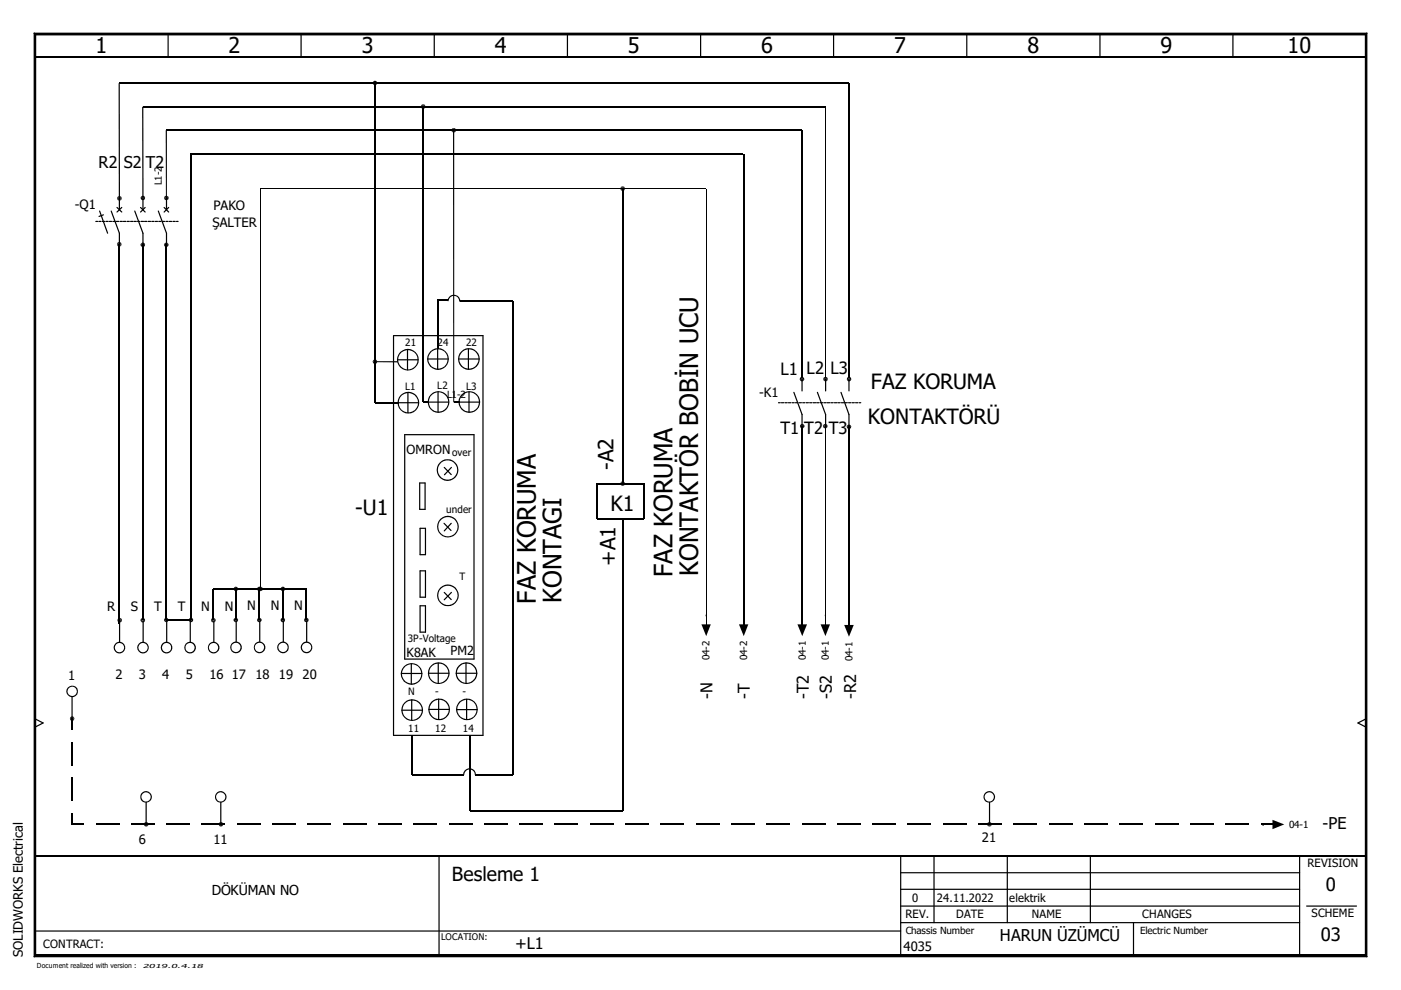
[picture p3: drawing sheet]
<svg xmlns="http://www.w3.org/2000/svg" width="297mm" height="210mm" viewBox="0 0 297 210" stroke-linecap="round" stroke-linejoin="round" font-family="sans-serif">
<path d="M0 0h297v209.9h-297z" fill="none" stroke="#fff" stroke-width=".21"/>
<g fill="none" stroke="#000" stroke-width=".25">
<path d="M25.3 17.7h154.7v62.3M35.6 7.2v4.9M63.8 7.2v4.9M79.5 17.6v67.8h9.2M92.1 7.2v4.9M120.3 7.2v4.9M148.5 7.2v4.9M176.7 7.2v4.9M205 7.2v4.9M233.2 7.2v4.9M261.4 7.2v4.9M30.3 22.6h144.7"/>
<path d="M89.7 22.6v62.6M96.2 27.6v57.7M157.5 32.6h-117v98.8h-5.2v-79.5M157.7 32.6v99.8M20.3 46.9h.4M21 46.9h.4M21.1 44.7l1.7 4.7M21.7 46.9h.5M21.9 45.6l-.9 .3M22.4 46.9h.5M23.2 46.9h.5M23.6 44.7l1.7 4.7v2.5"/>
<path d="M23.9 46.9h.5M24.7 46.9h.5M24.8 44l1 1M25.3 51.8v80.6M25.3 42v2.4M25.4 46.9h.5M25.8 44l-1 1M26.2 46.9h.5M26.9 46.9h.5M27.7 46.9h.5M28.4 46.9h.5M28.6 44.7l1.7 4.7v2.5"/>
<path d="M29.2 46.9h.5M29.8 44l1 1M29.9 46.9h.5M30.3 51.9v79.6M30.3 42v2.4M30.6 46.9h.6M30.8 44l-1 1M31.4 46.9h.5M32.2 46.9h.5M32.9 46.9h.5M33.6 44.7l1.7 4.7v2.5M33.7 46.9h.5"/>
<path d="M34.4 46.9h.5M34.8 44l1 1M35.2 46.9h.4M35.3 42v-14.4h134.7v52.4M35.3 42v2.4M35.8 44l-1 1M35.9 46.9h.5M36.7 46.9h.5M37.4 46.9h.4M132 40v62.5M79.5 76.7h4.8M83.4 71.2v84.7h19v-84.7h-18.9"/>
<path d="M84.3 76.3h4.3M86.4 74.1v4.3M90.7 76.1h4.3M95 63.7h-2.2v14.6M97.2 76.1h4.4M97.5 63.9h11.2v100.4h-7.9M99.3 74v4.3M85.8 92.2h14.7v47.5h-14.7zM86.5 83.2v4.3M90.8 85.3h4.3M92.9 83.1v4.3M94.2 99.1l1.5 1.5"/>
<path d="M95.7 99.1l-1.5 1.6M97.3 85.3h4.4M99.4 83.1v4.3M165.1 85.4h.3M165.7 85.4h.5M166.4 85.4h.5M167.2 85.4h.5M167.9 85.4h.5M168.3 83.2l1.7 4.7v2.4M168.7 85.4h.5M169.4 85.4h.5M170 80.4v2.5"/>
<path d="M170.1 90.3v42.1M170.2 85.4h.4M170.9 85.4h.5M171.7 85.4h.5M172.4 85.4h.5M173.1 85.4h.5M173.3 83.2l1.7 4.7v2.4M173.9 85.4h.5M174.7 85.4h.5M175 80.4v2.5M175.4 85.4h.5M176.1 85.4h.6"/>
<path d="M176.9 85.4h.5M177.6 85.4h.5M178.3 83.2l1.7 4.7v2.4M178.4 85.4h.5M179.2 85.4h.5M179.9 85.4h.5M180 80.4v2.5M180 90.5v42M180.6 85.4h.5M181.4 85.4h.5M182.2 85.4h.3M89 102.4h1.1v5.6h-1.1z"/>
<path d="M89.1 112h1.1v5.6h-1.1zM94.1 111l1.5 1.5M95.7 111l-1.5 1.6M126.6 102.5h9.9v7.5h-9.9zM132 110.3v61.6h-32.4v-16M25.4 131.7v4.4M30.3 131.7v4.4M35.3 131.7v4.4M40.3 131.7v4.4M45.3 124.9v6.6M45.3 124.9h9.7v6.5M45.3 131.7v4.4"/>
<path d="M50 124.9v6.5M50.1 131.7v4.4M55.1 131.7v4.4M55.2 124.9h9.8v6.5M60 124.9v6.5M60.1 131.7v4.4M65 131.7v4.4M89.1 121h1.1v5.6h-1.1zM89.1 128.4h1.1v5.6h-1.1zM94.2 125.6l1.5 1.5M95.7 125.6l-1.5 1.6M149.7 130.4h.1"/>
<path d="M157.7 130.4h.1M170.1 130.4h.1M175 130.4h.1M180 130.5h.1M7.4 152.4l1.7 .9-1.7 .9M15.3 147.7v4.5M15.3 152.4v2.5M15.3 157.4v4.9M85.1 142.8h4.3M85.2 150.6h4.3M87.2 140.8v4.2M87.3 148.4v4.3"/>
<path d="M87.5 155.9v8.4h10.8M90.8 142.7h4.4M90.9 150.4h4.4M92.9 140.6v4.3M93 148.2v4.3M96.7 142.7h4.4M96.8 150.5h4.4M98.8 140.6v4.3M98.9 148.3v4.3M289.6 152.4l-1.7 .9 1.7 .9M15.3 164.8v5M15.3 172.3v2.5h2.5"/>
<path d="M20.3 174.8h5M27.8 174.8h5M31 170.1v4.4M35.3 174.8h5M42.8 174.8h4.9M46.8 170.1v4.4M50.2 174.8h5M57.7 174.8h5M65.2 174.8h5M72.7 174.8h5M80.2 174.8h5M87.7 174.8h5"/>
<path d="M95.2 174.8h5M102.7 174.8h5M110.1 174.8h5M117.6 174.8h5M125.1 174.8h5M132.6 174.8h5M140.1 174.8h4.9M147.5 174.8h5M155 174.8h5M162.5 174.8h5M170 174.8h5M177.5 174.8h5"/>
<path d="M185 174.8h4.9M192.4 174.8h5M199.9 174.8h5M207.4 174.8h5M209.8 170.1v4.4M214.9 174.8h5M222.4 174.8h5M229.9 174.8h5M237.4 174.8h5M244.9 174.8h4.9M252.3 174.8h5M259.8 174.8h5"/>
<path d="M267.3 174.8h2.5M267.8 174.8h.1M7.4 197.4h183.6M93.1 181.5v21.2M191 195.6h84.5M191 181.5v21.2M191 192.1h84.5M191 188.6h84.5M191 185h84.5M198 181.5v14.1M213.6 181.5v14.1M231.2 181.5v14.1"/>
<path d="M240.3 195.6v7.1M275.5 181.5v21.2M277 192.1h10.6"/>
</g>
<path d="M7.2 7.2h282.6M7.2 202.7h282.6" fill="none" stroke="#000" stroke-width=".38"/>
<g fill="#000">
<path d="M7.2 7l.4 .4zM79 17.6h.5l-.3 .3zM79.2 17.2l.3 .4h-.5zM79.5 17.6v.5l-.3-.2zM79.2 17.2l.3-.1v.4zM79.5 17.7l.3 .2-.3 .2zM79.5 17.1l.3 .1-.3 .4zM79.5 17.6h.5l-.2 .3zM79.8 17.2l.2 .4h-.5zM289.8 7l-.3 .4zM89.2 22.6h.5l-.3 .3zM89.4 22.2l.3 .4h-.5z"/>
<path d="M89.7 22.6v.5l-.3-.2zM89.4 22.2l.3-.1v.4zM89.7 22.6l.4 .3-.4 .2zM89.7 22.1l.4 .1-.4 .4zM89.7 22.6h.5l-.1 .3zM89.7 22.6l.4-.4 .1 .4zM95.7 27.6h.4l-.3 .4zM95.8 27.3l.3 .3h-.4zM96.1 27.6l.1 .5-.4-.1zM95.8 27.3l.4-.2v.5zM96.2 27.6l.4 .4-.4 .1zM96.2 27.1l.4 .2-.4 .3z"/>
<path d="M96.2 27.6h.5l-.1 .4zM96.6 27.3l.1 .3h-.5zM131.7 39.6l.2 .4h-.4zM131.7 39.6l.3-.1v.5zM132 39.5l.4 .1-.4 .4zM24.8 42l.5 .1-.3 .3zM24.8 51.8l.5 .1-.4 .3zM24.9 51.4l.3 .4h-.4zM24.9 52.2l.4-.3v.4zM25 41.7l.3 .3h-.5zM25.3 42.1v.4l-.3-.1zM24.9 51.4l.4-.1v.5z"/>
<path d="M25.3 51.9l.4 .3-.4 .1zM25 41.7l.3-.1v.4zM25.3 42.1l.4 .3-.4 .1zM25.3 51.3l.4 .1-.4 .4zM25.3 51.9l.5-.1-.1 .4zM25.3 41.6l.4 .1-.3 .3zM25.4 42h.4l-.1 .4zM25.3 51.8l.4-.4 .1 .4zM25.4 42l.3-.3 .1 .3zM29.8 51.9h.4l-.3 .3zM29.8 42h.5l-.4 .3zM29.9 41.6l.4 .4h-.5z"/>
<path d="M30.3 42v.5l-.4-.2zM29.9 51.6l.3 .3h-.4zM30.2 51.9l.1 .5-.4-.2zM29.9 51.6l.4-.2v.5zM30.3 51.9l.3 .3-.3 .2zM29.9 41.6l.4-.1v.4zM30.3 42l.3 .3-.3 .2zM30.3 41.5l.3 .1-.3 .4zM30.3 42h.5l-.2 .3zM30.3 51.4l.3 .2-.3 .3zM30.3 51.9h.5l-.2 .3zM30.3 42l.3-.4 .2 .4z"/>
<path d="M30.3 51.9l.3-.3 .2 .3zM34.8 51.9h.4l-.3 .3zM34.8 42h.5l-.4 .3zM34.9 41.6l.4 .4h-.5zM34.9 42.3l.4-.3v.5zM34.9 51.6l.3 .3h-.4zM35.2 51.9l.1 .5-.4-.2zM34.9 41.6l.4-.1v.5zM35.3 42l.3 .3-.3 .2zM34.9 51.6l.4-.2v.5zM35.3 51.9l.3 .3-.3 .2zM35.3 51.4l.3 .2-.3 .3z"/>
<path d="M35.3 51.9h.5l-.2 .3zM35.3 41.5l.3 .1-.3 .4zM35.3 42h.5l-.2 .3zM35.6 41.6l.2 .4h-.5zM35.3 51.9l.3-.3 .2 .3zM131.5 40h.5l-.3 .3zM132 40v.5l-.3-.2zM132 40l.4 .3-.4 .2zM132 40h.5l-.1 .3zM132 40l.4-.4 .1 .4zM79 76.7h.5l-.3 .3zM79.2 76.3l.3 .4h-.5z"/>
<path d="M79.5 76.7v.5l-.3-.2zM79.2 76.3l.3-.1v.4zM79.5 76.7l.3 .3-.3 .2zM79.5 76.2l.3 .1-.3 .4zM79.5 76.7h.5l-.2 .3zM79.8 76.3l.2 .4h-.5zM169.7 80l.3-.1v.4zM174.7 80l.3-.1v.4zM179.7 80l.3-.1v.4zM169.5 80.4h.5l-.3 .3zM169.6 90.3l.4 .1-.2 .3zM169.7 80l.3 .4h-.5z"/>
<path d="M169.7 80.7l.3-.3v.5zM169.8 90l.2 .3h-.4zM170 90.4l.1 .4-.3-.1zM170 80.4l.4 .3-.4 .2zM169.8 90l.3-.1v.4zM170.1 90.4l.3 .3-.3 .1zM170 79.9l.4 .1-.3 .3zM170.1 80.4h.5l-.2 .3zM170.1 89.9l.3 .1-.3 .3zM170.1 90.3h.5l-.2 .4zM170.4 80l.2 .4h-.5zM170.4 90l.2 .3h-.5z"/>
<path d="M174.5 90.3l.5 .1-.4 .3zM174.5 80.4h.5l-.3 .3zM174.6 90l.4 .3h-.5zM175 90.4v.4l-.4-.1zM174.7 80l.3 .4h-.5zM174.7 80.7l.3-.3v.5zM174.6 90l.4-.1v.4zM175 90.4l.3 .3-.3 .1zM175 80.4l.4 .3-.4 .2zM175 89.9l.3 .1-.3 .3zM175 90.4l.5-.1-.2 .4zM175 79.9l.4 .1-.4 .3z"/>
<path d="M175 80.4h.5l-.1 .3zM175 90.3l.3-.3 .2 .3zM175 80.3l.4-.3 .1 .4zM179.5 90.5h.5l-.3 .3zM179.5 80.4h.5l-.3 .3zM179.7 80l.3 .4h-.5zM179.7 80.7l.3-.3v.5zM179.7 90.1l.3 .4h-.5zM180 90.5v.5l-.3-.2zM180 80.4l.4 .3-.4 .2zM179.7 90.1l.3-.1v.4zM180 90.6l.3 .2-.3 .2z"/>
<path d="M180 90l.3 .1-.3 .4zM180 90.5h.5l-.2 .3zM180 79.9l.4 .1-.4 .3zM180 80.4h.5l-.1 .3zM180 80.3l.4-.3 .1 .4zM180.3 90.1l.2 .4h-.5zM131.5 102.5l.5 .1-.3 .3zM131.7 102.2l.3 .3h-.5zM131.7 102.9l.3-.3v.4zM131.7 102.2l.3-.2v.5zM132 102.6l.4 .3-.4 .1zM132 102l.4 .2-.4 .3z"/>
<path d="M132 102.6l.5-.1-.1 .4zM132 102.5l.4-.3 .1 .3zM24.9 131.5h.4l-.3 .4zM25 131.1l.3 .4h-.4zM25.3 131.5l.1 .5-.4-.1zM25 131.1l.4-.1v.4zM25.4 131.5l.3 .4-.3 .1zM25.4 131l.3 .1-.3 .4zM25.4 131.5h.5l-.2 .4zM25.4 131.5l.3-.4 .2 .4zM29.8 131.5h.4l-.3 .4zM29.9 131.1l.3 .4h-.4z"/>
<path d="M30.2 131.5l.1 .5-.4-.1zM29.9 131.1l.4-.1v.4zM30.3 131.6l.3 .3-.3 .1zM30.3 131l.3 .1-.3 .4zM30.3 131.5h.5l-.2 .4zM30.3 131.5l.3-.4 .2 .4zM34.8 131.4l.4 .1-.3 .3zM34.9 131.1l.3 .3h-.4zM35.2 131.5l.1 .5-.4-.2zM34.9 131.1l.4-.2v.5zM35.3 131.5l.3 .3-.3 .2zM35.3 130.9l.3 .2-.3 .3z"/>
<path d="M35.3 131.4h.5l-.2 .4zM35.3 131.4l.3-.3 .2 .3zM40 131.4l.5 .1-.4 .3zM40.1 131.1l.4 .3h-.5zM40.1 131.8l.4-.3v.5zM40.1 131.1l.4-.2v.5zM40.5 131.5l.3 .3-.3 .2zM40.5 130.9l.3 .2-.3 .3zM40.5 131.5l.5-.1-.2 .4zM40.5 131.4l.3-.3 .2 .3zM44.7 131.5h.5l-.3 .4zM44.9 131.1l.3 .4h-.5z"/>
<path d="M44.9 131.9l.4-.3v.4zM44.9 131.1l.4-.1v.4zM45.3 131.5l.3 .4-.3 .1zM45.3 131l.3 .1-.3 .4zM45.3 131.5h.5l-.2 .4zM45.6 131.1l.2 .4h-.5zM49.5 131.4l.4 .1-.2 .3zM49.5 124.9h.4l-.2 .3zM49.7 131.1l.2 .3h-.4zM49.9 131.5l.1 .5-.3-.2zM49.7 124.5l.2 .4h-.4zM49.9 124.9l.1 .4-.3-.1z"/>
<path d="M49.7 131.1l.3-.2v.5zM50 131.5l.3 .3-.3 .2zM49.7 124.5l.3-.1v.4zM50 124.9l.3 .3-.3 .1zM50 130.9l.3 .2-.3 .3zM50 131.4h.5l-.2 .4zM50 124.4l.3 .1-.3 .3zM50 124.9h.5l-.2 .3zM50 131.4l.3-.3 .2 .3zM50.3 124.5l.2 .4h-.5zM54.5 131.4l.4 .1-.3 .3zM54.5 124.9h.4l-.3 .3z"/>
<path d="M54.6 131.1l.3 .3h-.4zM54.9 131.5l.1 .5-.4-.2zM54.6 124.5l.3 .4h-.4zM54.9 124.9l.1 .4-.4-.1zM54.7 124.9h.5l-.3 .3zM54.9 124.5l.3 .4h-.5zM55.2 124.9v.4l-.3-.1zM54.6 131.1l.4-.2v.5zM55 131.5l.3 .3-.3 .2zM54.6 124.5l.4-.1v.4zM55 124.9l.3 .3-.3 .1zM54.9 124.5l.3-.1v.4z"/>
<path d="M55.2 124.9l.4 .3-.4 .1zM55 130.9l.3 .2-.3 .3zM55 131.4h.5l-.2 .4zM55 124.4l.3 .1-.3 .3zM55 124.9h.5l-.2 .3zM55 131.4l.3-.3 .2 .3zM55.3 124.5l.2 .4h-.5zM55.2 124.4l.4 .1-.4 .3zM55.2 124.9h.5l-.1 .3zM55.2 124.8l.4-.3 .1 .4zM59.5 131.4l.4 .1-.3 .3zM59.5 124.9h.4l-.3 .3z"/>
<path d="M59.6 131.1l.3 .3h-.4zM59.9 131.5l.1 .5-.4-.2zM59.6 124.5l.3 .4h-.4zM59.6 125.2l.4-.3v.4zM59.6 131.1l.4-.2v.5zM60 131.5l.3 .3-.3 .2zM59.6 124.5l.4-.1v.4zM60 124.9l.3 .3-.3 .1zM60 130.9l.3 .2-.3 .3zM60 131.4h.4l-.1 .4zM60 124.4l.3 .1-.3 .3zM60 124.9h.4l-.1 .3z"/>
<path d="M60.3 131.1l.1 .3h-.4zM60.3 124.5l.1 .4h-.4zM64.5 131.4l.4 .1-.3 .3zM64.6 131.1l.3 .3h-.4zM64.9 131.5l.1 .5-.4-.2zM64.6 131.1l.4-.2v.5zM65 131.5l.3 .3-.3 .2zM65 130.9l.3 .2-.3 .3zM65 131.5l.4-.1-.1 .4zM65 131.4l.3-.3 .1 .3zM148.7 132.4h2l-1 2.5zM156.7 132.4h2l-1 2.5z"/>
<path d="M169.1 132.4h2l-1 2.5zM174 132.4h2l-1 2.5zM179 132.5h2l-1 2.5zM14.8 152.4h.5l-.4 .3zM14.9 152l.4 .3-.5 .1zM14.9 152.7l.4-.3v.5zM14.9 152l.4-.2v.5zM15.3 152.4l.4 .3-.4 .2zM15.3 151.8l.4 .2-.3 .3zM15.4 152.4h.4l-.1 .3zM15.7 152l.1 .4h-.4zM30.5 174.8h.4l-.3 .3z"/>
<path d="M30.6 174.4l.3 .4h-.4zM30.9 174.8l.1 .5-.4-.2zM30.6 174.4l.4-.1-.1 .5zM31 174.8l.4 .3-.4 .2zM31 174.3l.4 .1-.4 .4zM31 174.8h.5l-.1 .3zM31.4 174.4l.1 .4h-.5zM46.4 174.8h.4l-.3 .3zM46.5 174.4l.3 .4h-.4zM46.8 174.8v.5l-.3-.2zM46.5 174.4l.3-.1v.5zM46.8 174.8l.4 .3-.4 .2z"/>
<path d="M46.8 174.3l.4 .1-.3 .4zM46.9 174.8h.4l-.1 .3zM47.2 174.4l.1 .4h-.4zM209.3 174.8h.5l-.4 .3zM209.4 174.4l.4 .4h-.5zM209.4 175.1l.4-.3v.5zM209.4 174.4l.4-.1v.4zM209.8 174.8l.3 .3-.3 .2zM209.8 174.3l.3 .1-.3 .4zM209.8 174.8h.5l-.2 .3zM210.1 174.4l.2 .4h-.5zM269.8 173.8l2.5 1-2.5 1z"/>
<path d="M7.6 202.5l-.4 .4zM289.5 202.5l.3 .4z"/>
<path d="M84.8 74.6a2.33 2.33 0 0 1 3.7 .5 2.33 2.33 0 0 1-1.4 3.4 2.33 2.33 0 0 1-2.9-2.2h.2a2.07 2.07 0 0 0 2.9 1.9 2.07 2.07 0 0 0 .5-3.5 2.07 2.07 0 0 0-3.3 1l-.1 .6h-.2v-.6z" fill-rule="evenodd"/>
<path d="M91.2 74.5a2.3 2.3 0 0 1 3.6 .5 2.3 2.3 0 0 1-1.4 3.4 2.3 2.3 0 0 1-2.9-2.3h.3a2.06 2.06 0 0 0 2.9 1.9 2.06 2.06 0 0 0 .5-3.4 2.06 2.06 0 0 0-3.3 .9l-.1 .6h-.3l.1-.6z" fill-rule="evenodd"/>
<path d="M97.8 74.5a2.3 2.3 0 0 1 3.6 .5 2.3 2.3 0 0 1-1.4 3.4 2.3 2.3 0 0 1-2.9-2.3h.3a2.06 2.06 0 0 0 2.9 1.9 2.06 2.06 0 0 0 .5-3.4 2.06 2.06 0 0 0-3.4 .9v.6h-.3l.3-1.1z" fill-rule="evenodd"/>
<path d="M95.2 62.9a1.39 1.39 0 0 1 1.5-.3 1.39 1.39 0 0 1 .9 1.2h-.2a1.12 1.12 0 0 0-1.1-1.1 1.12 1.12 0 0 0-1.2 1.1h-.2z" fill-rule="evenodd"/>
<path d="M85 83.7a2.31 2.31 0 0 1 3.6 .5 2.31 2.31 0 0 1-1.4 3.4 2.31 2.31 0 0 1-2.9-2.2h.2a2.06 2.06 0 0 0 2.9 1.8 2.06 2.06 0 0 0 .5-3.4 2.06 2.06 0 0 0-3.3 1l-.1 .6h-.2l.3-1.2z" fill-rule="evenodd"/>
<path d="M89.7 85.1h1.1v.2h-1.1z" fill-rule="evenodd"/>
<path d="M91.4 83.6a2.3 2.3 0 0 1 3.6 .5 2.3 2.3 0 0 1-1.4 3.4 2.3 2.3 0 0 1-2.9-2.3h.2a2.05 2.05 0 0 0 2.9 1.9 2.05 2.05 0 0 0 .5-3.4 2.05 2.05 0 0 0-3.3 1l-.1 .5h-.2l.3-1.1z" fill-rule="evenodd"/>
<path d="M93.3 98a2.3 2.3 0 0 1 3.6 .5 2.3 2.3 0 0 1-1.4 3.4 2.3 2.3 0 0 1-2.9-2.2h.2a2.06 2.06 0 0 0 2.9 1.8 2.06 2.06 0 0 0 .5-3.4 2.06 2.06 0 0 0-3.3 1l-.1 .6h-.2l.3-1.2z" fill-rule="evenodd"/>
<path d="M96.2 85.2h1.2v.2h-1.2z" fill-rule="evenodd"/>
<path d="M97.9 83.6a2.3 2.3 0 0 1 3.6 .5 2.3 2.3 0 0 1-1.4 3.4 2.3 2.3 0 0 1-2.9-2.3h.2a2.05 2.05 0 0 0 2.9 1.9 2.05 2.05 0 0 0 .6-3.4 2.05 2.05 0 0 0-3.4 1l-.1 .5h-.2l.1-.6z" fill-rule="evenodd"/>
<path d="M93.3 110a2.31 2.31 0 0 1 3.7 .5 2.31 2.31 0 0 1-1.4 3.4 2.31 2.31 0 0 1-2.9-2.2h.2a2.06 2.06 0 0 0 2.9 1.8 2.06 2.06 0 0 0 .5-3.4 2.06 2.06 0 0 0-3.3 1l-.1 .6h-.2l.3-1.2z" fill-rule="evenodd"/>
<path d="M24.4 136.5a1.24 1.24 0 0 1 2 .2 1.24 1.24 0 0 1-.8 1.8 1.24 1.24 0 0 1-1.5-1.2h.2a.98 .98 0 0 0 1.3 1 .98 .98 0 0 0 .4-1.6 .98 .98 0 0 0-1.6 .2l-.1 .4h-.2z" fill-rule="evenodd"/>
<path d="M29.4 136.5a1.24 1.24 0 0 1 2 .2 1.24 1.24 0 0 1-.8 1.8 1.24 1.24 0 0 1-1.5-1.2h.2a.98 .98 0 0 0 1.3 1 .98 .98 0 0 0 .4-1.6 .98 .98 0 0 0-1.6 .2l-.1 .4h-.2z" fill-rule="evenodd"/>
<path d="M34.4 136.5a1.24 1.24 0 0 1 2 .1 1.24 1.24 0 0 1-.7 1.9 1.24 1.24 0 0 1-1.6-1.2h.2a.98 .98 0 0 0 1.3 1 .98 .98 0 0 0 .4-1.6 .98 .98 0 0 0-1.6 .2l-.1 .4h-.2z" fill-rule="evenodd"/>
<path d="M39.4 136.5a1.24 1.24 0 0 1 2 .1 1.24 1.24 0 0 1-.7 1.9 1.24 1.24 0 0 1-1.6-1.2h.2a.98 .98 0 0 0 1.4 .8 .98 .98 0 0 0 .2-1.6 .98 .98 0 0 0-1.5 .4l-.1 .4h-.2z" fill-rule="evenodd"/>
<path d="M44.4 136.5a1.24 1.24 0 0 1 1.9 .1 1.24 1.24 0 0 1-.6 1.9 1.24 1.24 0 0 1-1.6-1.2h.2a.98 .98 0 0 0 1.3 1 .98 .98 0 0 0 .4-1.6 .98 .98 0 0 0-1.6 .2l-.1 .4h-.2z" fill-rule="evenodd"/>
<path d="M49.1 136.4a1.24 1.24 0 0 1 2 .2 1.24 1.24 0 0 1-.7 1.8 1.24 1.24 0 0 1-1.6-1.2h.3a.97 .97 0 0 0 1.2 1 .97 .97 0 0 0 .6-1.5 .97 .97 0 0 0-1.6-.1l-.2 .6h-.3z" fill-rule="evenodd"/>
<path d="M54.1 136.4a1.24 1.24 0 0 1 2 .2 1.24 1.24 0 0 1-.7 1.8 1.24 1.24 0 0 1-1.6-1.2h.2a.99 .99 0 0 0 1.4 1 .99 .99 0 0 0 .3-1.6 .99 .99 0 0 0-1.6 .3l-.1 .3h-.2z" fill-rule="evenodd"/>
<path d="M55 124.8h.2v.2h-.2z" fill-rule="evenodd"/>
<path d="M59.1 136.4a1.24 1.24 0 0 1 2 .3 1.24 1.24 0 0 1-.8 1.8 1.24 1.24 0 0 1-1.5-1.3h.2a.99 .99 0 0 0 1.4 1 .99 .99 0 0 0 .3-1.6 .99 .99 0 0 0-1.6 .3l-.1 .3h-.2z" fill-rule="evenodd"/>
<path d="M64.1 136.4a1.24 1.24 0 0 1 2 .3 1.24 1.24 0 0 1-.8 1.8 1.24 1.24 0 0 1-1.5-1.3h.2a.99 .99 0 0 0 1.3 1 .99 .99 0 0 0 .4-1.6 .99 .99 0 0 0-1.6 .3l-.1 .3h-.2z" fill-rule="evenodd"/>
<path d="M93.3 124.6a2.31 2.31 0 0 1 3.7 .5 2.31 2.31 0 0 1-1.4 3.3 2.31 2.31 0 0 1-2.9-2.2h.2a2.06 2.06 0 0 0 2.9 1.9 2.06 2.06 0 0 0 .5-3.4 2.06 2.06 0 0 0-3.3 .9l-.1 .6h-.2l.3-1.1z" fill-rule="evenodd"/>
<path d="M14.4 145.8a1.24 1.24 0 0 1 1.9 .2 1.24 1.24 0 0 1-.7 1.8 1.24 1.24 0 0 1-1.5-1.2h.2a.99 .99 0 0 0 1.4 .9 .99 .99 0 0 0 .3-1.6 .99 .99 0 0 0-1.6 .3l-.1 .4h-.2z" fill-rule="evenodd"/>
<path d="M85.6 141.3a2.3 2.3 0 0 1 3.7 .5 2.3 2.3 0 0 1-1.5 3.3 2.3 2.3 0 0 1-2.8-2.2h.2a2.05 2.05 0 0 0 2.9 1.9 2.05 2.05 0 0 0 .5-3.4 2.05 2.05 0 0 0-3.3 .9l-.1 .6h-.2v-.6z" fill-rule="evenodd"/>
<path d="M85.8 148.9a2.31 2.31 0 0 1 3.6 .5 2.31 2.31 0 0 1-1.4 3.4 2.31 2.31 0 0 1-2.9-2.2h.2a2.05 2.05 0 0 0 2.9 1.8 2.05 2.05 0 0 0 .5-3.4 2.05 2.05 0 0 0-3.3 1l-.1 .6h-.2l.3-1.2z" fill-rule="evenodd"/>
<path d="M91.4 141.1a2.31 2.31 0 0 1 3.6 .5 2.31 2.31 0 0 1-1.4 3.4 2.31 2.31 0 0 1-2.9-2.3h.3a2.05 2.05 0 0 0 2.9 1.9 2.05 2.05 0 0 0 .5-3.4 2.05 2.05 0 0 0-3.3 1l-.1 .5h-.3l.3-1.1z" fill-rule="evenodd"/>
<path d="M91.5 148.8a2.31 2.31 0 0 1 3.6 .4 2.31 2.31 0 0 1-1.4 3.4 2.31 2.31 0 0 1-2.9-2.2h.3a2.06 2.06 0 0 0 2.9 1.9 2.06 2.06 0 0 0 .5-3.5 2.06 2.06 0 0 0-3.4 1v.6h-.3l.3-1.1z" fill-rule="evenodd"/>
<path d="M97.3 141.1a2.31 2.31 0 0 1 3.6 .5 2.31 2.31 0 0 1-1.4 3.4 2.31 2.31 0 0 1-2.9-2.3h.3a2.05 2.05 0 0 0 2.9 1.9 2.05 2.05 0 0 0 .4-3.4 2.05 2.05 0 0 0-3.3 1v.5h-.3l.3-1.1z" fill-rule="evenodd"/>
<path d="M97.4 148.8a2.31 2.31 0 0 1 3.6 .4 2.31 2.31 0 0 1-1.4 3.4 2.31 2.31 0 0 1-2.9-2.2h.2a2.06 2.06 0 0 0 3 1.9 2.06 2.06 0 0 0 .4-3.5 2.06 2.06 0 0 0-3.3 1l-.1 .6h-.2l.1-.6z" fill-rule="evenodd"/>
<path d="M29.9 168.3a1.26 1.26 0 0 1 1.4-.5 1.26 1.26 0 0 1 .9 1.2h-.2a.99 .99 0 0 0-1.4-1 .99 .99 0 0 0-.3 1.6 .99 .99 0 0 0 1.6-.3l.1-.3h.2a1.25 1.25 0 0 1-1.6 1.1 1.25 1.25 0 0 1-.7-1.8z" fill-rule="evenodd"/>
<path d="M46.1 168a1.25 1.25 0 0 1 1.9 1h-.2a.99 .99 0 0 0-1.4-1 .99 .99 0 0 0-.3 1.6 .99 .99 0 0 0 1.6-.3l.1-.3h.2a1.24 1.24 0 0 1-1.7 1.1 1.24 1.24 0 0 1-.2-2.1z" fill-rule="evenodd"/>
<path d="M98.5 163.4a1.36 1.36 0 0 1 1.5-.4 1.36 1.36 0 0 1 .9 1.3h-.2a1.12 1.12 0 0 0-1.2-1.2 1.12 1.12 0 0 0-1.1 1.2h-.2z" fill-rule="evenodd"/>
<path d="M209 168a1.23 1.23 0 0 1 1.3-.2 1.23 1.23 0 0 1 .7 1.2h-.3a.99 .99 0 0 0-1.3-1 .99 .99 0 0 0-.4 1.6 .99 .99 0 0 0 1.6-.3l.1-.3h.3a1.23 1.23 0 0 1-1.8 1.1 1.23 1.23 0 0 1-.2-2.1z" fill-rule="evenodd"/>
<circle cx="95" cy="63.8" r=".12"/>
<circle cx="97.5" cy="63.8" r=".12"/>
<circle cx="98.3" cy="164.3" r=".12"/>
<circle cx="100.8" cy="164.3" r=".12"/>
</g>
<g fill="none" stroke="#000" stroke-width=".21">
<path d="M7.2 7l.4 .4zM7.2 7h282.6zM7.2 7v195.9zM7.2 7h282.6v195.9h-282.6zM7.6 7.4h281.9zM7.6 7.4v195.1zM7.6 7.4h281.9v195.1h-281.9zM289.5 7.4v195.1zM289.8 7l-.3 .4zM289.8 7v195.9zM55.2 40h94.5M175 22.6v57.4"/>
<path d="M55.2 40v84.9M149.7 40v92.4M175 90.3v42.1M7.2 202.9h282.6zM7.6 202.5l-.4 .4zM7.6 202.5h281.9zM289.5 202.5l.3 .4z"/>
</g>
<path d="M7.4 7v195.9M7.4 12.1h282.2M289.6 7v195.9M7.4 181.5h282.2" fill="none" stroke="#000" stroke-width=".34"/>
<path d="M25.3 17.7v24.3M30.3 22.6v19.4" fill="none" stroke="#000" stroke-width=".3"/>
<g font-size="5.4">
<text x="142.6" y="122.4" transform="rotate(-90 142.6 122.4)">FAZ KORUMA</text>
<text x="148" y="122.2" transform="rotate(-90 148 122.2)">KONTAKTÖR BOBİN UCU</text>
<text x="113.6" y="128" transform="rotate(-90 113.6 128)">FAZ KORUMA</text>
<text x="119.1" y="127.9" transform="rotate(-90 119.1 127.9)">KONTAGI</text>
</g>
<g font-size="4.6">
<text x="20.2" y="11.3">1</text>
<text x="48.5" y="11.3">2</text>
<text x="76.7" y="11.3">3</text>
<text x="104.9" y="11.3">4</text>
<text x="133.1" y="11.3">5</text>
<text x="161.4" y="11.3">6</text>
<text x="189.6" y="11.3">7</text>
<text x="217.8" y="11.3">8</text>
<text x="246" y="11.3">9</text>
<text x="273" y="11.3">10</text>
</g>
<g font-size="4.5">
<text x="184.7" y="82.4">FAZ KORUMA</text>
<text x="184" y="89.9">KONTAKTÖRÜ</text>
<text x="130" y="99.7" transform="rotate(-90 130 99.7)">-A2</text>
<text x="75.3" y="109.1">-U1</text>
<text x="129.4" y="108.3">K1</text>
<text x="130.5" y="119.9" transform="rotate(-90 130.5 119.9)">+A1</text>
</g>
<text font-size="4.1" x="95.8" y="186.7">Besleme 1</text>
<g font-size="3.9">
<text x="281.1" y="188.8">0</text>
<text x="280" y="199.5">03</text>
</g>
<g font-size="3.6">
<text x="165.5" y="79.5">L1</text>
<text x="171" y="79.4">L2</text>
<text x="176.1" y="79.4">L3</text>
<text x="165.5" y="92">T1</text>
<text x="170.5" y="92">T2 T3</text>
</g>
<g font-size="3.4">
<text x="20.9" y="35.6">R2</text>
<text x="26.3" y="35.6">S2 T2</text>
<text x="151" y="148.2" transform="rotate(-90 151 148.2)">-N</text>
<text x="159" y="148.2" transform="rotate(-90 159 148.2)">-T</text>
<text x="171.5" y="148.2" transform="rotate(-90 171.5 148.2)">-T2</text>
<text x="176.4" y="148.2" transform="rotate(-90 176.4 148.2)">-S2</text>
<text x="181.5" y="148.2" transform="rotate(-90 181.5 148.2)">-R2</text>
<text x="280.4" y="175.7">-PE</text>
<text x="109.3" y="201.1">+L1</text>
<text x="212" y="199.4">HARUN ÜZÜMCÜ</text>
</g>
<text font-size="2.9" x="44.9" y="189.8">DÖKÜMAN NO</text>
<g font-size="2.7">
<text x="15.9" y="44.3">-Q1</text>
<text x="45.3" y="44.4">PAKO</text>
<text x="45" y="48.2">ŞALTER</text>
<text x="160.9" y="84.1">-K1</text>
<text x="86.2" y="96.4">OMRON</text>
<text x="22.7" y="129.5">R</text>
<text x="27.7" y="129.5">S</text>
<text x="32.7" y="129.5">T</text>
<text x="37.7" y="129.5">T</text>
<text x="42.7" y="129.5">N</text>
<text x="47.7" y="129.5">N</text>
<text x="52.4" y="129.4">N</text>
<text x="57.4" y="129.4">N</text>
<text x="62.4" y="129.4">N</text>
<text x="49.1" y="144">17</text>
<text x="54.1" y="144">18</text>
<text x="59.1" y="144">19</text>
<text x="64.1" y="144">20</text>
<text x="86.2" y="139.2">K8AK</text>
<text x="95.5" y="139">PM2</text>
<text x="14.5" y="144.1">1</text>
<text x="24.5" y="144">2</text>
<text x="29.5" y="144">3</text>
<text x="34.4" y="144">4</text>
<text x="39.4" y="144">5</text>
<text x="44.4" y="144">16</text>
<text x="29.4" y="179">6</text>
<text x="45.3" y="179">11</text>
<text x="208.2" y="178.4">21</text>
<text x="4.8" y="202.9" transform="rotate(-90 4.8 202.9)">SOLIDWORKS Electrical</text>
<text x="191.6" y="201.5">4035</text>
</g>
<g font-size="2.4">
<text x="277.2" y="183.9">REVISION</text>
<text x="193.4" y="191.3">0</text>
<text x="198.6" y="191.3">24.11.2022</text>
<text x="214" y="191.3">elektrik</text>
<text x="192" y="194.7">REV.</text>
<text x="202.7" y="194.7">DATE</text>
<text x="218.8" y="194.7">NAME</text>
<text x="242.2" y="194.7">CHANGES</text>
<text x="278.1" y="194.4">SCHEME</text>
<text x="9.1" y="200.9">CONTRACT:</text>
</g>
<g font-size="2.1">
<text x="34.3" y="39.3" transform="rotate(-90 34.3 39.3)">L1-2</text>
<text x="85.9" y="73.4">21</text>
<text x="92.7" y="73.4">24</text>
<text x="98.8" y="73.4">22</text>
<text x="85.9" y="82.6">L1</text>
<text x="92.7" y="82.5">L2</text>
<text x="98.8" y="82.6">L3</text>
<text x="94.8" y="84.3">L1-2</text>
<text x="95.8" y="96.6">over</text>
<text x="94.6" y="108.8">under</text>
<text x="97.4" y="123">T</text>
<text x="86.4" y="136.1">3P-Voltage</text>
<text x="150.4" y="140" transform="rotate(-90 150.4 140)">04-2</text>
<text x="158.4" y="140" transform="rotate(-90 158.4 140)">04-2</text>
<text x="170.9" y="140" transform="rotate(-90 170.9 140)">04-1</text>
<text x="175.7" y="140" transform="rotate(-90 175.7 140)">04-1</text>
<text x="180.8" y="140.1" transform="rotate(-90 180.8 140.1)">04-1</text>
<text x="86.5" y="147.4">N</text>
<text x="92.2" y="147.3">-</text>
<text x="98.1" y="147.4">-</text>
<text x="86.6" y="155.2">11</text>
<text x="92.3" y="155.1">12</text>
<text x="98.1" y="155.2">14</text>
<text x="273.3" y="175.6">04-1</text>
<text x="192" y="198">Chassis Number</text>
<text x="241.8" y="198.1">Electric Number</text>
</g>
<text font-size="1.9" x="93.5" y="199.3">LOCATION:</text>
<text font-size="1.5" x="7.8" y="205.3">Document realized with version :</text>
<text font-size="1.2" x="30.3" y="205.2">2019.0.4.18</text>
</svg>
